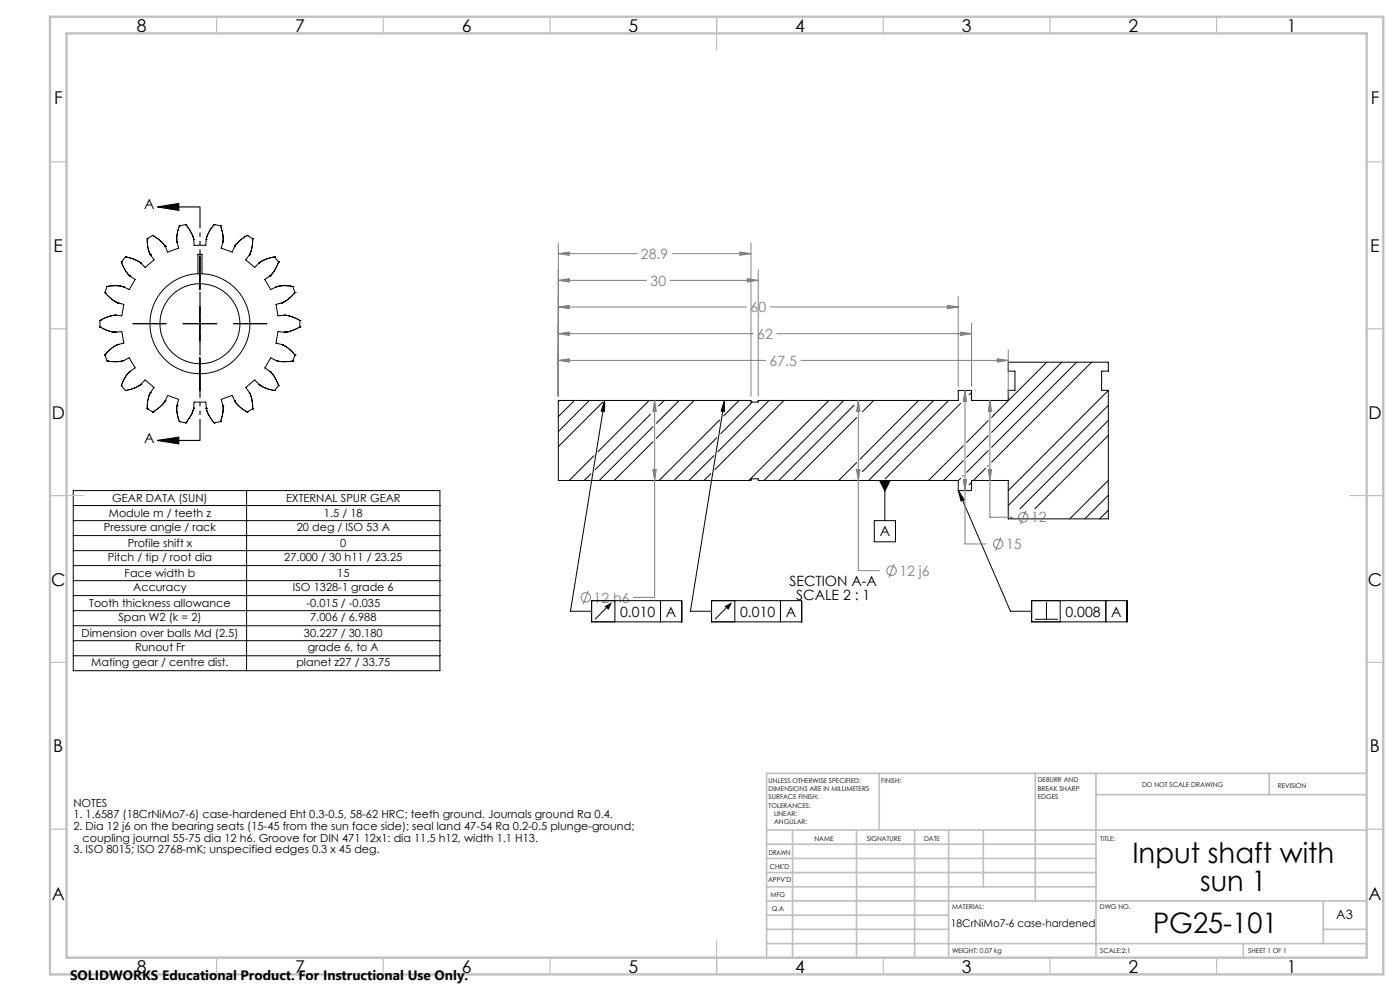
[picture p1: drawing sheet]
<svg xmlns="http://www.w3.org/2000/svg" width="420mm" height="297mm" viewBox="0 0 420 297" stroke-linecap="round" stroke-linejoin="round" font-family="sans-serif">
<g fill="none" stroke="#000" stroke-width=".3">
<path d="M36.4 78.5h.1M36.4 78.5l1.3 2.7 1.3 1.5M37.6 77h.1M37.6 77l-1.2 1.5M37.7 77l2.8 .8 1.8 1M41.9 78.6h.1M42.3 78.8h.1M44.2 71.5h.1M44.2 71.5l.1 2.6 .9 2.3M45.1 76.3h.1M45.2 76.4h.1M45.2 76.4l1 1.5-2.7 2.2-1.2-1.3"/>
<path d="M45.8 70.6h.1M45.8 70.6l-1.6 .9M45.9 70.6a9.6 9.6 0 0 1 3.6 3.2M49.4 73.6l.1 .1M49.5 73.8l.1 .1M49.5 73.8h.1M49.6 73.9h.1M53.1 72.6h.1M53.1 72.6l.5 1.8-3.3 1.2-.7-1.7M53.8 67.7h.1M53.8 67.7l-.7 3v1.9M55.7 67.3h.1"/>
<path d="M55.7 67.3l1.8 2.7 .6 1.7M55.7 67.3l-1.9 .4M58 71.4l.1 .1M58.1 71.7h.1M58.1 71.7l.1 1.8h3.5l.2-1.8M59.4 76.2h1.2v5.8h-1.2zM60 76.9v10M61.9 71.7h.1M61.9 71.3h.1M64.2 67.3h.1M64.2 67.3l-1.4 2.1-.9 2.3M64.2 67.3l1.9 .4"/>
<path d="M66.1 67.7h.1M66.1 67.7l.9 3.6-.1 1.3-.5 1.8 3.3 1.2 .7-1.7M66.9 72.4h.1M70.4 73.9h.1M70.4 73.8h.1M70.4 73.8v.1M70.5 73.7h.1M74.1 70.6h.1M74.1 70.6l-2.1 1.4-1.6 1.8M74.2 70.6h.1M74.2 70.6l1.6 .9M74.8 76.4h.1"/>
<path d="M74.8 76.4l-1.1 1.5 2.7 2.2 1.3-1.3M74.9 76.3v.1M74.9 76.4h-.1M74.9 76.2v.1M75.8 71.5h.1M75.8 71.5l-.3 3.2-.6 1.6M77.7 78.8h.1M82.3 77h.1M82.3 77l-2.6 .7-2 1.1M82.3 77l1.3 1.5M83.6 78.5h.1M83.6 78.5l-1.3 2.7-1.3 1.5"/>
<path d="M30 98h.1M30 96.1h.1M30 96.1v1.9M30 98l2.9 1.3 1.8 .3M31.5 87.7h.1M31.5 87.7l1.8 1.8 1.9 1.2M32.1 85.9h.1M32.1 85.9l-.6 1.8M32.2 85.9l2.9-.3 2 .4M34.7 94.5h.1M34.7 99.6h.1M34.7 94.5l-2.2 .4-2.5 1.2"/>
<path d="M34.7 99.6l1.8-.2 .6 3.4-1.7 .5M35.2 90.7l.2 .1M35.3 90.7v.1M35.4 90.8h.1M35.4 90.8l1.7 .4-.6 3.4-1.8-.1M36.7 85.9h.1M37 85.9l.1 .1M37.1 86h.1M39 82.7h.1M39 82.7l1.5 1-1.7 3.1-1.7-.8M39.9 97h9.9M54.9 97h10.2"/>
<path d="M60 91.9v10.2M70.1 97h9.9M81 82.7h.1M81 82.7l-1.6 1 1.8 3.1 1.7-.8 1.4-.3 3.5 .2M81.3 82.4l-.1 .1M83 85.9l-.1 .1M84.6 90.8h.1M84.7 90.7l-1.9 .5 .6 3.4 1.8-.1M85.2 94.5h.1M85.2 99.6h.1M85.2 94.5l2.1 .3 2.7 1.3M85.2 99.6l-1.8-.2-.6 3.4 1.8 .5 1.1 .5 2.8 2.5"/>
<path d="M85.6 94.5h.1M87.8 85.9h.1M87.8 85.9l.7 1.8M88.5 87.7h.1M88.5 87.7l-1.8 1.8-2.1 1.3M89.9 98l-2.8 1.3-1.9 .3M90 96.1h.1M90 98h.1M90 96.1v1.9M31.5 106.4h.1M31.5 106.4l.6 1.8M32.1 108.2h.1"/>
<path d="M35.4 103.3h.1M35.4 103.3l-1.8 1-2.1 2.1M36.4 115.6h.1M36.4 115.6l1.2 1.4M36.9 108.1l-1.6 .3-3.1-.2M36.9 108.1h.1M37.1 108.1h.1M37.1 108.1h-.2M37.1 108.1h-.1M37.1 108.1l1.7-.9 1.7 3.1-1.5 1M37.6 117h.1M39 111.3h.1"/>
<path d="M39 111.3l-1.8 2.3-.8 2M42.3 115.2h.1M42.3 115.2l-1.8 1-2.9 .8M42.3 115.2l1.2-1.3 2.7 2.2-1 1.5M45.1 117.7v.1M45.2 117.6h.1M45.2 117.6l-.9 2.4-.1 2.5M60 107.2v9.9M74.8 117.6l.1 .1M77.7 115.2l1.4 .9 3.2 .9M77.7 115.2l-1.3-1.3-2.7 2.2 1.2 1.7 .5 1 .4 3.7M77.7 115.2h.1"/>
<path d="M81 111.3h.1M81 111.3a10.8 10.8 0 0 1 2.6 4.3M82.3 117h.1M82.9 108.1h.1M83 108.1l1.7 .3 3.1-.2M83 108.1l-1.8-.9-1.8 3.1 1.6 1M83.3 108.2h.1M83.6 115.6h.1M83.6 115.6l-1.3 1.4M84.6 103.3h.1M84.7 103.3h.1M87.8 108.2h.1"/>
<path d="M88.5 106.4h.1M88.5 106.4l-.7 1.8M287.6 117l-.1 .1M291.5 117.6l-.8 .8M314 108.5l-16.5 16.6M318.5 108.5l-21 21.1M323 108.5l-25.5 25.6M327.5 108.5l-30 30M332.5 117h-2v-5.8h2v-2.7h-30v2.7h2v5.8h-2v3h-11v-3h-4v3h-60v.5h-2.2v-.5h-57.8v24h57.8v-.5h2.2v.5h60v3M332.5 117l-30 30M332.5 117v38.5h-30v-11.5h-11v3h-4M44.2 122.5h.1"/>
<path d="M44.2 122.5l1.6 1M45.8 123.5h.1M49.4 120.5h-.1M49.6 120.2h.1M49.6 120.2l.7-1.7 3.3 1.2-.5 1.8M49.6 120.2l-1.8 2-1.9 1.2M53.1 121.7l-.1 .1M53.1 121.5h.1M53.1 121.5v1.8l.7 3.1M53.8 126.4h.1M53.8 126.4l1.9 .3M55.7 126.7h.1"/>
<path d="M58.1 122.6l-.6 1.5-1.8 2.6M58.1 122.3h.1M58.1 122.4h.1M58.1 122.3l.1-1.8h3.5l.2 1.8M58.1 122.3v.1M58.1 122.4l-.1 .3M61.9 122.4h.1M61.9 122.3h.1M61.9 122.3v.4M61.9 122.6l1 2.2 1.3 1.9M64.2 126.7h.1M66.1 126.4h.1"/>
<path d="M66.1 126.4l-1.9 .3M66.9 121.5h.1M66.9 121.6v.1M70.4 120.2h.1M70.4 120.2l.2 .2M70.4 120.2l-.7-1.7-3.3 1.2 .5 1.8 .1 1.3-.9 3.6M70.5 120.3l.2 .3a10.4 10.4 0 0 0 3.4 2.8M74.1 123.5h.1M74.1 123.4v.1M74.2 123.5h.1M75.8 122.5h.1M75.8 122.5l-1.6 1"/>
<path d="M167.9 120l-.4 .4M172.3 120l-4.8 4.9M176.8 120l-9.3 9.4M178.2 136.6l-7.4 7.4M180.8 120.5l-13.3 13.3M181.4 120v3.4l-1.1-.2zM181.4 120l-10.3 63.2h6.4M194.8 120l-15.4 15.4M195.1 124.2l-16.6 16.6M195.9 127.9l-16.1 16.1M195.9 132.4l-11.6 11.6M199.3 120l-1.7 1.6"/>
<path d="M203.8 120l-6.9 6.9M208.2 120l-11.3 11.4M214.2 136.6l-7.5 7.4M215 131.2l-12.8 12.8M215.9 125.9l-18.2 18.1M217.3 120v3.4l-1-.2zM217.3 120l-10.2 63.2h6.4M221.7 120l-4.6 4.6M225.7 120.5l-9.5 9.5M230.7 120l-15.3 15.4M235.2 120l-20.7 20.7M248.7 120l-24.1 24"/>
<path d="M253.2 120l-24 24M256.2 121.4l-22.6 22.6M257 125.2l-18.9 18.8M257 138.6l-5.4 5.4M262.1 120l-3.4 3.4M275.6 120l-17.6 17.7M280.1 120l-21.4 21.4M284.6 120l-24 24M288.2 120.9l-22.6 22.6M289 133.6l-10.4 10.4M289 138.1l-6 5.9M296.5 126.1l-6.5 6.5"/>
<path d="M296.5 139.6l-.2 .1M296.5 130.6l-6.5 6.5M296.5 135l-6.5 6.6M332.5 121.5l-30 30M332.5 126l-26.5 26.5M332.5 130.5l-22 22M22 147h110v54h-110zM22 151.5h110M22 156h110M74 147v54M177.3 142l-2 2M213.3 141.9l-2.1 2.1"/>
<path d="M256.2 143.9l-.1 .1M262.3 156h6.3v6.4h-6.3zM263.9 144h3.2l-1.6 3.2zM265.5 144v12M287.5 147l1.7 2.8-.9 .4zM287.5 147l15.6 36.2h6.4M288.2 143.3l-.7 .8M289 142.6l-.2 .1M291.5 144.6l-.8 .7M295.7 140.3l-3.7 3.7M303.3 155.1h.1M332.5 144l-11.6 11.5"/>
<path d="M332.5 148.4l-7.1 7.1M332.5 152.9l-2.6 2.6M22 160.5h110M22 165h110M22 169.5h110M22 174h110M22 178.5h110M22 183h110M22 187.5h110M22 192h110M22 196.5h110M177.5 180h27v6.4h-27z"/>
<path d="M181.9 182.2l-3.4 3.4M184.5 180v6.4M198.2 180v6.4M213.5 180h27v6.4h-27zM217.8 182.2l-3.3 3.4M220.5 180v6.4M234.1 180v6.4M309.5 180h28.6v6.4h-28.6zM310.5 185.6h6.9M313.9 180.5v5.1M318.1 180v6.4M331.8 180v6.4"/>
<circle cx="60" cy="97" r="12"/>
<circle cx="60" cy="97" r="15"/>
</g>
<g fill="none" stroke="#808080" stroke-width=".3">
<path d="M167.5 76l3.3-.5v1zM167.5 72.8v45.9M167.5 76h23.6M201.6 76h23.7M222 75.5l3.3 .5-3.3 .5zM225.3 72.8v45.9M167.5 92l3.3-.5v1zM167.5 84l3.3-.5v1zM167.5 92h56.5M167.5 84h26.5M201 84h26.5M224.2 83.5l3.3 .5-3.3 .5z"/>
<path d="M227.5 80.9v37.8M231 92h56.5M284.2 91.5l3.3 .5-3.3 .5zM287.5 88.8v26.9M288.2 99.5l3.3 .5-3.3 .5zM291.5 96.8v18.9M167.5 108l3.3-.5v1zM167.5 100l3.3-.5v1zM167.5 108h62.2M167.5 100h58.5M233 100h58.5M240.3 108h62.2"/>
<path d="M289.5 117l.5 3.3h-1zM289.5 117v46h6.3M292.7 117h.1M299.2 107.5l3.3 .5-3.3 .5zM302.5 104.8v13.9M196.4 120l.5 3.3h-1zM196.4 120v59h-6.4M257.5 120l.5 3.3h-1zM257.5 120v51h6.3M297 120l.5 3.3h-1zM297 120v35h6.3M195.9 140.7h1l-.5 3.3z"/>
<path d="M257 140.7h1l-.5 3.3zM289 143.7h1l-.5 3.3zM292.7 147h.1M296.5 140.7h1l-.5 3.3zM307.8 153l-1.6 4.1M176.5 177l-1.6 4M268.3 169l-1.6 4.1M300.3 161l-1.6 4.1"/>
<circle cx="307" cy="155" r="1.4"/>
<circle cx="175.8" cy="179" r="1.41"/>
<circle cx="267.5" cy="171" r="1.41"/>
<circle cx="299.5" cy="163" r="1.42"/>
</g>
<g fill="#000">
<path d="M181.3 181.7l2.3-1.2-1 2.3zM217.3 181.7l2.3-1.2-1.1 2.3z"/>
<path d="M47.3 62l6.3-1v2zM47.3 132l6.3-1v2z"/>
<path d="M287.5 147l1.7 2.8-.9 .4zM217.3 120v3.4l-1-.2zM181.4 120v3.4l-1.1-.2zM263.9 144l1.6 3.2 1.6-3.2z"/>
</g>
<path d="M47.3 62l6.3-1v2zM47.3 62h12.7M47.3 132l6.3-1v2zM47.3 132h12.7" fill="none" stroke="#000" stroke-width=".35"/>
<path d="M60 62v70" fill="none" stroke="#000" stroke-width=".35" stroke-dasharray="6.3 1.3 1.3 1.3 1.3 1.3" stroke-dashoffset="-.1" stroke-linecap="butt"/>
<g fill="none" stroke="#c0c0c0" stroke-width=".35">
<path d="M65 5v5M115 5v5M165 5v5M215 5v10M265 5v5M315 5v5M365 5v5M15 48.5h5M410 48.5h5M15 98.5h5M410 98.5h5M15 148.5h10"/>
<path d="M405 148.5h10M15 198.5h5M410 198.5h5M15 248.5h5M410 248.5h5M65 287v5M115 287v5M165 287v5M215 282v10M265 287v5M315 287v5M365 287v5"/>
</g>
<g fill="none" stroke="#c0c0c0" stroke-width=".5">
<path d="M263.8 231.8v17M310.6 231.8v38.2M328.8 231.8v55.2M328.8 238.2h81.2M380.8 231.8v6.4M410 231.8h-180v55.2M230 248.8h180M230 257.3h98.8M230 253h98.8M237.8 248.8v38.2M257 248.8v38.2M274.4 248.8v38.2"/>
<path d="M284.6 248.8v38.2M295 248.8v17M230 265.8h98.8M230 261.5h98.8M230 278.5h54.6M230 274.3h54.6M230 270h180M397 278.5h13M397 270v12.8M230 282.8h180M373 282.8v4.2"/>
</g>
<path d="M15 5h400v287h-400zM20 10h390v277h-390z" fill="none" stroke="#c0c0c0" stroke-width=".7"/>
<path d="M297 120l.5 3.3h-1zM296.5 140.7h1l-.5 3.3zM289.5 117l.5 3.3h-1zM289 143.7h1l-.5 3.3zM257.5 120l.5 3.3h-1zM257 140.7h1l-.5 3.3zM196.4 120l.5 3.3h-1zM195.9 140.7h1l-.5 3.3zM167.5 108l3.3-.5v1zM299.2 107.5l3.3 .5-3.3 .5zM167.5 100l3.3-.5v1zM288.2 99.5l3.3 .5-3.3 .5zM167.5 92l3.3-.5v1zM284.2 91.5l3.3 .5-3.3 .5zM167.5 84l3.3-.5v1zM224.2 83.5l3.3 .5-3.3 .5zM167.5 76l3.3-.5v1zM222 75.5l3.3 .5-3.3 .5z" fill="#808080"/>
<g font-size="8.5">
<text x="339.7" y="258.8">Input shaft with</text>
<text x="360.1" y="266.9">sun 1</text>
<text x="346" y="279.7">PG25-101</text>
</g>
<g font-size="5.3">
<text x="41" y="9.5">8</text>
<text x="88.5" y="9.5">7</text>
<text x="138.5" y="9.5">6</text>
<text x="188.5" y="9.5">5</text>
<text x="238.5" y="9.5">4</text>
<text x="288.5" y="9.5">3</text>
<text x="338.5" y="9.5">2</text>
<text x="386" y="9.5">1</text>
<text x="16.2" y="31.3">F</text>
<text x="411.2" y="31.3">F</text>
<text x="16.1" y="75.5">E</text>
<text x="411.1" y="75.5">E</text>
<text x="15.5" y="125.5">D</text>
<text x="410.5" y="125.5">D</text>
<text x="15.4" y="175.5">C</text>
<text x="410.4" y="175.5">C</text>
<text x="16" y="225.5">B</text>
<text x="411" y="225.5">B</text>
<text x="15.5" y="269.8">A</text>
<text x="410.5" y="269.8">A</text>
<text x="41" y="291.5">8</text>
<text x="88.5" y="291.5">7</text>
<text x="138.5" y="291.5">6</text>
<text x="188.5" y="291.5">5</text>
<text x="238.5" y="291.5">4</text>
<text x="288.5" y="291.5">3</text>
<text x="338.5" y="291.5">2</text>
<text x="386" y="291.5">1</text>
</g>
<g font-size="4.2">
<text x="43.3" y="62.7">A</text>
<text x="43.3" y="132.7">A</text>
<text x="263.9" y="160.8">A</text>
<text x="236.9" y="175.7">SECTION A-A</text>
<text x="238.9" y="179.8">SCALE 2 : 1</text>
<text x="186" y="184.8">0.010</text>
<text x="199.8" y="184.8">A</text>
<text x="222" y="184.8">0.010</text>
<text x="235.8" y="184.8">A</text>
<text x="319.6" y="184.8">0.008</text>
<text x="333.4" y="184.8">A</text>
</g>
<g font-size="4.2" fill="#808080">
<text x="192.3" y="77.6">28.9</text>
<text x="195.2" y="85.6">30</text>
<text x="225.2" y="93.6">60</text>
<text x="227.2" y="101.6">62</text>
<text x="230.9" y="109.6">67.5</text>
<text x="309.3" y="156.6">12</text>
<text x="301.8" y="164.6">15</text>
<text x="269.8" y="172.6">12 j6</text>
<text x="178.1" y="180.6">12 h6</text>
</g>
<text font-size="4.1" x="21" y="293.7">SOLIDWORKS Educational Product. For Instructional Use Only.</text>
<text font-size="3.9" x="400.9" y="275.5">A3</text>
<g font-size="3.3">
<text x="32.6" y="155">Module m / teeth z</text>
<text x="33.7" y="150.5">GEAR DATA (SUN)</text>
<text x="85.8" y="150.5">EXTERNAL SPUR GEAR</text>
<text x="97.2" y="155">1.5 / 18</text>
<text x="31.2" y="159.1">Pressure angle / rack</text>
<text x="89" y="159.1">20 deg / ISO 53 A</text>
<text x="38.3" y="164">Profile shift x</text>
<text x="102.1" y="164">0</text>
<text x="32.4" y="168.1">Pitch / tip / root dia</text>
<text x="37.4" y="173">Face width b</text>
<text x="85.3" y="168.1">27.000 / 30 h11 / 23.25</text>
<text x="101.2" y="173">15</text>
<text x="40" y="177.1">Accuracy</text>
<text x="87.9" y="177.1">ISO 1328-1 grade 6</text>
<text x="26.8" y="182">Tooth thickness allowance</text>
<text x="91.9" y="182">-0.015 / -0.035</text>
<text x="24.4" y="191">Dimension over balls Md (2.5)</text>
<text x="35.5" y="186.1">Span W2 (k = 2)</text>
<text x="91.2" y="191">30.227 / 30.180</text>
<text x="93" y="186.1">7.006 / 6.988</text>
<text x="40.5" y="195.1">Runout Fr</text>
<text x="92.4" y="195.1">grade 6, to A</text>
<text x="27.4" y="199.6">Mating gear / centre dist.</text>
<text x="88.9" y="199.6">planet z27 / 33.75</text>
<text x="22" y="241.8">NOTES</text>
<text x="22" y="245.3">1. 1.6587 (18CrNiMo7-6) case-hardened Eht 0.3-0.5, 58-62 HRC; teeth ground. Journals ground Ra 0.4.</text>
<text x="22" y="248.8">2. Dia 12 j6 on the bearing seats (15-45 from the sun face side); seal land 47-54 Ra 0.2-0.5 plunge-ground;</text>
<text x="22" y="255.8">3. ISO 8015; ISO 2768-mK; unspecified edges 0.3 x 45 deg.</text>
<text x="24.8" y="252.3">coupling journal 55-75 dia 12 h6. Groove for DIN 471 12x1: dia 11.5 h12, width 1.1 H13.</text>
</g>
<text font-size="3.2" x="285.3" y="277.9">18CrNiMo7-6 case-hardened</text>
<g font-size="2">
<text x="230.6" y="234.6">UNLESS OTHERWISE SPECIFIED:</text>
<text x="230.6" y="237.1">DIMENSIONS ARE IN MILLIMETERS</text>
<text x="230.6" y="239.6">SURFACE FINISH:</text>
<text x="264.4" y="234.6">FINISH:</text>
<text x="311.3" y="234.5">DEBURR AND</text>
<text x="311.3" y="237">BREAK SHARP</text>
<text x="311.3" y="239.5">EDGES</text>
<text x="342.6" y="236">DO NOT SCALE DRAWING</text>
<text x="383.3" y="236.2">REVISION</text>
<text x="230.6" y="242.1">TOLERANCES:</text>
<text x="232.2" y="244.6">LINEAR:</text>
<text x="232.2" y="247.1">ANGULAR:</text>
<text x="244.3" y="252">NAME</text>
<text x="260" y="251.9">SIGNATURE</text>
<text x="277.2" y="251.9">DATE</text>
<text x="330.1" y="251.9">TITLE:</text>
<text x="230.6" y="256.1">DRAWN</text>
<text x="230.9" y="260.3">CHK'D</text>
<text x="230.4" y="264.4">APPV'D</text>
<text x="231.1" y="268.8">MFG</text>
<text x="231.5" y="273">Q.A</text>
<text x="285.6" y="272.5">MATERIAL:</text>
<text x="330" y="272.5">DWG NO.</text>
<text x="285.6" y="285.5">WEIGHT: 0.07 kg</text>
<text x="330.1" y="285.6">SCALE:2:1</text>
<text x="374.5" y="285.6">SHEET 1 OF 1</text>
</g>
</svg>
